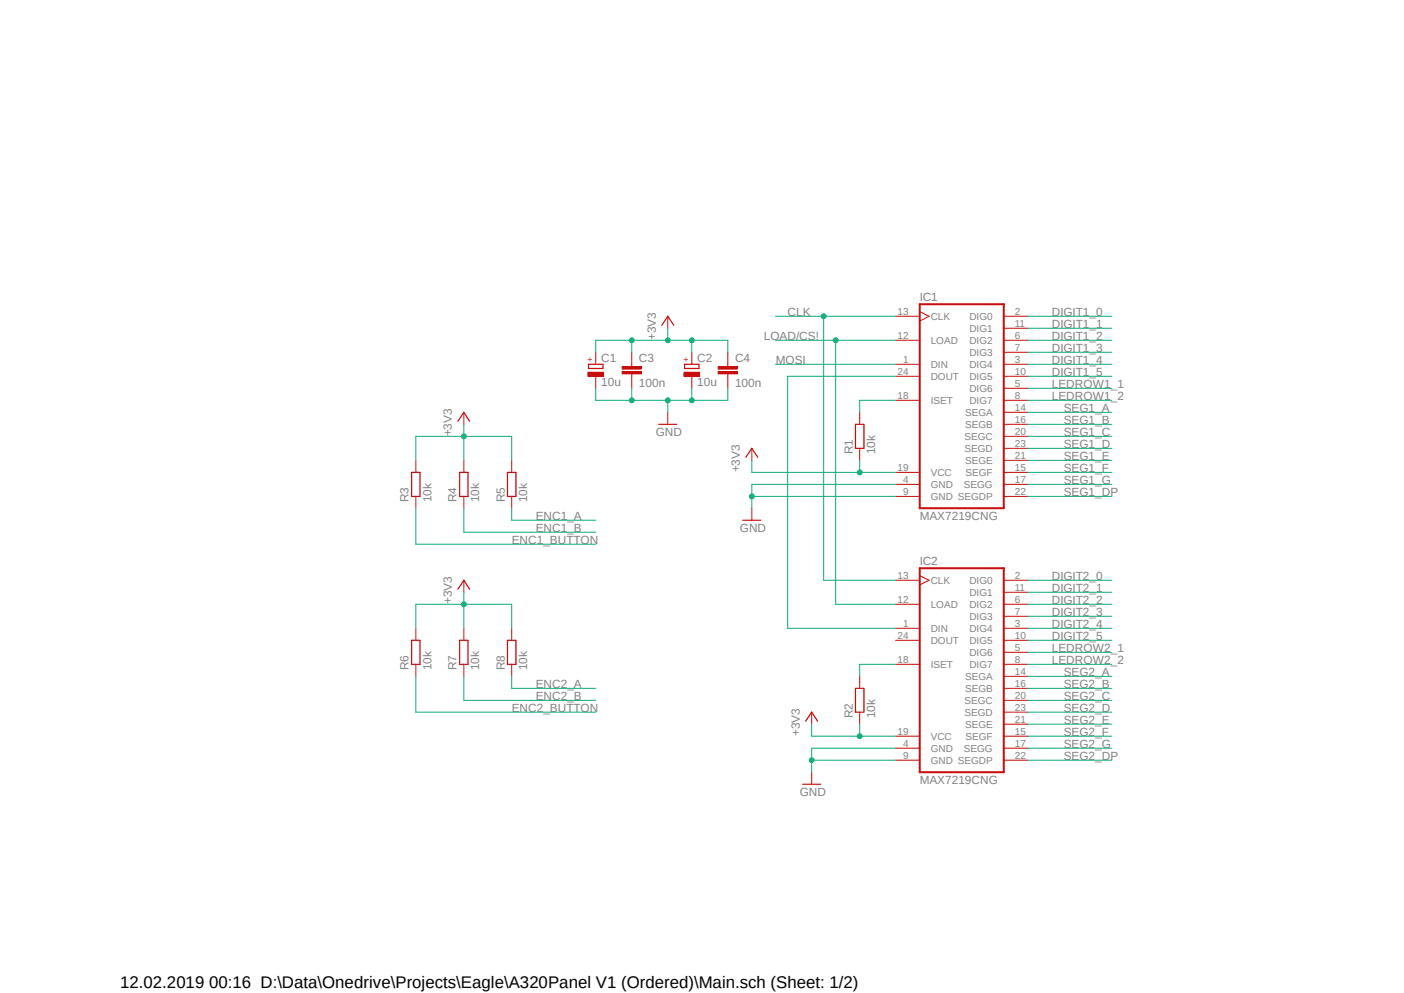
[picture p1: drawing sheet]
<svg xmlns="http://www.w3.org/2000/svg" width="297mm" height="210mm" viewBox="0 0 297 210" stroke-linecap="round" stroke-linejoin="round" font-family="sans-serif">
<path d="M83.9 61.2l154.6 107.9M238.5 61.2l-154.6 107.9" fill="none" stroke="#fff" stroke-width=".21"/>
<path d="M194.6 64.3h17.7v43.2h-17.7zM194.6 120.2h17.7v43.1h-17.7z" fill="none" stroke="#c90d0c" stroke-width=".42"/>
<g fill="none" stroke="#c90d0c" stroke-width=".21">
<path d="M189.5 72h5.1M189.5 77h5.1M189.5 79.6h5.1M189.5 66.9h5.1M194.6 65.9l2 1-2 1M212.3 72h5.1M212.3 74.5h5.1M212.3 77h5.1M212.3 79.6h5.1M212.3 69.4h5.1M212.3 66.9h5.1M159 94.8v2.6"/>
<path d="M181.9 87.2v2.5M181.9 94.8v2.6M189.5 84.7h5.1M189.5 99.9h5.1M212.3 82.1h5.1M212.3 84.7h5.1M212.3 87.2h5.1M212.3 89.7h5.1M212.3 92.3h5.1M212.3 94.8h5.1M212.3 97.4h5.1M212.3 99.9h5.1"/>
<path d="M159 107.5v2.5M189.5 102.4h5.1M189.5 105h5.1M212.3 102.4h5.1M212.3 105h5.1M189.5 127.8h5.1M189.5 132.9h5.1M189.5 135.4h5.1M189.5 122.7h5.1M194.6 121.8l2 .9-2 1M212.3 127.8h5.1M212.3 130.3h5.1"/>
<path d="M212.3 132.9h5.1M212.3 135.4h5.1M212.3 138h5.1M212.3 125.3h5.1M212.3 122.7h5.1M171.7 150.6v2.6M181.9 143v2.6M181.9 150.6v2.6M189.5 140.5h5.1M189.5 155.7h5.1M189.5 158.2h5.1M212.3 140.5h5.1"/>
<path d="M212.3 143h5.1M212.3 145.6h5.1M212.3 148.1h5.1M212.3 150.6h5.1M212.3 153.2h5.1M212.3 155.7h5.1M212.3 158.2h5.1M171.7 163.3v2.6M189.5 160.8h5.1M212.3 160.8h5.1"/>
</g>
<path d="M124.5 77h3.1v.9h-3.1zM157.8 96.7l1.2-1.9 1.3 1.9M181 89.7h1.8v5.1h-1.8zM157.1 110h3.9M170.4 152.5l1.3-1.9 1.3 1.9M181 145.6h1.8v5h-1.8zM169.8 165.9h3.8" fill="none" stroke="#c90d0c" stroke-width=".25"/>
<path d="M124.4 78.7h3.3v.9h-3.3z" fill-rule="evenodd" fill="#c90d0c"/>
<path d="M124.4 78.7h3.3v.9h-3.3zM126 74.5v2.5M126 79.6v2.5" fill="none" stroke="#c90d0c" stroke-width=".21"/>
<path d="M144.8 77h3.1v.9h-3.1z" fill="none" stroke="#c90d0c" stroke-width=".25"/>
<path d="M144.7 78.7h3.3v.9h-3.3z" fill-rule="evenodd" fill="#c90d0c"/>
<path d="M133.6 77v.6M133.6 79.1v.5M144.7 78.7h3.3v.9h-3.3zM146.3 74.5v2.5M146.3 79.6v2.5" fill="none" stroke="#c90d0c" stroke-width=".21"/>
<path d="M131.6 78.6h4.1v.5h-4.1z" fill-rule="evenodd" fill="#c90d0c"/>
<path d="M131.6 78.6h4.1v.5h-4.1z" fill="none" stroke="#c90d0c" stroke-width=".21"/>
<path d="M131.6 77.6h4.1v.5h-4.1z" fill-rule="evenodd" fill="#c90d0c"/>
<path d="M131.6 77.6h4.1v.5h-4.1zM133.6 74.5v2.5M133.6 79.6v2.5M154 77v.6M154 79.1v.5" fill="none" stroke="#c90d0c" stroke-width=".21"/>
<path d="M151.9 78.6h4.1v.5h-4.1z" fill-rule="evenodd" fill="#c90d0c"/>
<path d="M151.9 78.6h4.1v.5h-4.1z" fill="none" stroke="#c90d0c" stroke-width=".21"/>
<path d="M151.9 77.6h4.1v.5h-4.1z" fill-rule="evenodd" fill="#c90d0c"/>
<g fill="none" stroke="#c90d0c" stroke-width=".21">
<path d="M141.3 66.9v2.5M151.9 77.6h4.1v.5h-4.1zM154 74.5v2.5M154 79.6v2.5M88 97.4v2.5M98.1 87.2v2.5M98.1 97.4v2.5M108.2 97.4v2.5M141.3 87.2v2.5M88 105v2.5M98.1 105v2.5M108.2 105v2.5"/>
<path d="M88 132.9v2.5M98.1 122.7v2.6M98.1 132.9v2.5M108.2 132.9v2.5M88 140.5v2.5M98.1 140.5v2.5M108.2 140.5v2.5"/>
</g>
<path d="M140 68.8l1.3-1.9 1.2 1.9M87.1 99.9h1.8v5.1h-1.8zM96.9 89.1l1.2-1.9 1.3 1.9M97.2 99.9h1.8v5.1h-1.8zM107.4 99.9h1.7v5.1h-1.7zM139.4 89.7h3.8M87.1 135.4h1.8v5.1h-1.8zM96.9 124.6l1.2-1.9 1.3 1.9M97.2 135.4h1.8v5.1h-1.8zM107.4 135.4h1.7v5.1h-1.7z" fill="none" stroke="#c90d0c" stroke-width=".25"/>
<path d="M159 97.4v2.5h30.5M181.9 97.4v2.5" fill="none" stroke="#0dab76" stroke-width=".21"/>
<circle cx="181.9" cy="99.9" r=".51" fill="#0dab76"/>
<g fill="none" stroke="#0dab76" stroke-width=".21">
<path d="M171.7 153.2v2.5h17.8M181.9 153.2v2.5"/>
<circle cx="181.9" cy="99.9" r=".51"/>
</g>
<circle cx="181.9" cy="155.7" r=".51" fill="#0dab76"/>
<g fill="none" stroke="#0dab76" stroke-width=".21">
<path d="M126 74.5v-2.5h28v2.5M133.6 72v2.5M141.3 69.4v2.6M146.3 72v2.5"/>
<circle cx="181.9" cy="155.7" r=".51"/>
</g>
<circle cx="133.6" cy="72" r=".51" fill="#0dab76"/>
<circle cx="133.6" cy="72" r=".51" fill="none" stroke="#0dab76" stroke-width=".21"/>
<circle cx="141.3" cy="72" r=".51" fill="#0dab76"/>
<circle cx="141.3" cy="72" r=".51" fill="none" stroke="#0dab76" stroke-width=".21"/>
<circle cx="146.3" cy="72" r=".51" fill="#0dab76"/>
<g fill="none" stroke="#0dab76" stroke-width=".21">
<path d="M88 97.4v-5.1h20.2v5.1M98.1 89.7v7.7"/>
<circle cx="146.3" cy="72" r=".51"/>
</g>
<circle cx="98.1" cy="92.3" r=".51" fill="#0dab76"/>
<g fill="none" stroke="#0dab76" stroke-width=".21">
<path d="M88 132.9v-5.1h20.2v5.1M98.1 125.3v7.6"/>
<circle cx="98.1" cy="92.3" r=".51"/>
</g>
<circle cx="98.1" cy="127.8" r=".51" fill="#0dab76"/>
<g fill="none" stroke="#0dab76" stroke-width=".21">
<path d="M159 105h30.5M189.5 102.4h-30.5v5.1"/>
<circle cx="98.1" cy="127.8" r=".51"/>
</g>
<circle cx="159" cy="105" r=".51" fill="#0dab76"/>
<g fill="none" stroke="#0dab76" stroke-width=".21">
<path d="M189.5 158.2h-17.8v5.1M171.7 160.8h17.8"/>
<circle cx="159" cy="105" r=".51"/>
</g>
<circle cx="171.7" cy="160.8" r=".51" fill="#0dab76"/>
<g fill="none" stroke="#0dab76" stroke-width=".21">
<path d="M146.3 82.1v2.6h7.7v-2.6"/>
<circle cx="171.7" cy="160.8" r=".51"/>
</g>
<circle cx="146.3" cy="84.7" r=".51" fill="#0dab76"/>
<g fill="none" stroke="#0dab76" stroke-width=".21">
<path d="M146.3 84.7h-5v2.5"/>
<circle cx="146.3" cy="84.7" r=".51"/>
</g>
<circle cx="141.3" cy="84.7" r=".51" fill="#0dab76"/>
<g fill="none" stroke="#0dab76" stroke-width=".21">
<path d="M133.6 82.1v2.6h7.7"/>
<circle cx="141.3" cy="84.7" r=".51"/>
</g>
<circle cx="133.6" cy="84.7" r=".51" fill="#0dab76"/>
<g fill="none" stroke="#0dab76" stroke-width=".21">
<path d="M189.5 66.9h-15.3v55.8h15.3M217.4 66.9h17.8M217.4 69.4h17.8M217.4 72h17.8M217.4 74.5h17.8M217.4 77h17.8M217.4 79.6h17.8M126 82.1v2.6h7.6M189.5 84.7h-7.6v2.5M217.4 84.7h17.8M217.4 82.1h17.8M217.4 87.2h17.8"/>
<path d="M217.4 89.7h17.8M217.4 92.3h17.8M217.4 94.8h17.8M217.4 97.4h17.8M217.4 99.9h17.8M217.4 102.4h17.8M217.4 105h17.8M217.4 122.7h17.8M217.4 125.3h17.8M217.4 127.8h17.8M217.4 130.3h17.8M217.4 132.9h17.8"/>
<path d="M217.4 135.4h17.8M189.5 140.5h-7.6v2.5M217.4 143h17.8M217.4 145.6h17.8M217.4 148.1h17.8M217.4 150.6h17.8M217.4 153.2h17.8M217.4 155.7h17.8M217.4 158.2h17.8M217.4 160.8h17.8"/>
<circle cx="133.6" cy="84.7" r=".51"/>
</g>
<circle cx="174.2" cy="66.9" r=".51" fill="#0dab76"/>
<g fill="none" stroke="#0dab76" stroke-width=".21">
<path d="M164.1 66.9h10.1M164.1 77h25.4M189.5 79.6h-22.9v53.3h22.9M189.5 72h-12.7v55.8h12.7"/>
<circle cx="174.2" cy="66.9" r=".51"/>
</g>
<circle cx="176.8" cy="72" r=".51" fill="#0dab76"/>
<g fill="none" stroke="#0dab76" stroke-width=".21">
<path d="M164.1 72h12.7M88 107.5v7.6h38M98.1 107.5v5.1h27.9M108.2 107.5v2.5h17.8M217.4 138h17.8M88 143v7.6h38M98.1 143v5.1h27.9M108.2 143v2.6h17.8M217.4 140.5h17.8"/>
<circle cx="176.8" cy="72" r=".51"/>
</g>
<text font-size="3.6" x="25.4" y="208.9">12.02.2019 00:16 D:\Data\Onedrive\Projects\Eagle\A320Panel V1 (Ordered)\Main.sch (Sheet: 1/2)</text>
<g font-size="2.5" fill="#808080">
<text x="194.6" y="63.8">IC1</text>
<text x="138.7" y="72" transform="rotate(-90 138.7 72)">+3V3</text>
<text x="161.6" y="72">LOAD/CS!</text>
<text x="166.6" y="66.9">CLK</text>
<text x="222.5" y="66.9">DIGIT1_0</text>
<text x="222.5" y="69.4">DIGIT1_1</text>
<text x="222.5" y="72">DIGIT1_2</text>
<text x="127.2" y="76.6">C1</text>
<text x="135.2" y="76.7">C3</text>
<text x="147.5" y="76.6">C2</text>
<text x="155.5" y="76.7">C4</text>
<text x="164.1" y="77">MOSI</text>
<text x="222.5" y="74.5">DIGIT1_3</text>
<text x="222.5" y="77">DIGIT1_4</text>
<text x="127.2" y="81.7">10u</text>
<text x="135.2" y="81.7">100n</text>
<text x="147.5" y="81.7">10u</text>
<text x="155.5" y="81.7">100n</text>
<text x="222.5" y="79.6">DIGIT1_5</text>
<text x="222.5" y="82.1">LEDROW1_1</text>
<text x="222.5" y="84.7">LEDROW1_2</text>
<text x="225" y="87.2">SEG1_A</text>
<text x="225" y="89.7">SEG1_B</text>
<text x="95.6" y="92.3" transform="rotate(-90 95.6 92.3)">+3V3</text>
<text x="138.7" y="92.3">GND</text>
<text x="225" y="92.3">SEG1_C</text>
<text x="225" y="94.8">SEG1_D</text>
<text x="156.5" y="99.9" transform="rotate(-90 156.5 99.9)">+3V3</text>
<text x="180.4" y="96.1" transform="rotate(-90 180.4 96.1)">R1</text>
<text x="185.2" y="96.1" transform="rotate(-90 185.2 96.1)">10k</text>
<text x="225" y="97.4">SEG1_E</text>
<text x="225" y="99.9">SEG1_F</text>
<text x="86.4" y="106.3" transform="rotate(-90 86.4 106.3)">R3</text>
<text x="91.3" y="106.3" transform="rotate(-90 91.3 106.3)">10k</text>
<text x="96.6" y="106.3" transform="rotate(-90 96.6 106.3)">R4</text>
<text x="101.4" y="106.3" transform="rotate(-90 101.4 106.3)">10k</text>
<text x="106.8" y="106.3" transform="rotate(-90 106.8 106.3)">R5</text>
<text x="111.6" y="106.3" transform="rotate(-90 111.6 106.3)">10k</text>
<text x="225" y="102.4">SEG1_G</text>
<text x="225" y="105">SEG1_DP</text>
<text x="113.3" y="110">ENC1_A</text>
<text x="113.3" y="112.6">ENC1_B</text>
<text x="156.5" y="112.6">GND</text>
<text x="194.6" y="110">MAX7219CNG</text>
<text x="108.2" y="115.1">ENC1_BUTTON</text>
<text x="194.6" y="119.6">IC2</text>
<text x="222.5" y="122.7">DIGIT2_0</text>
<text x="222.5" y="125.3">DIGIT2_1</text>
<text x="95.6" y="127.8" transform="rotate(-90 95.6 127.8)">+3V3</text>
<text x="222.5" y="127.8">DIGIT2_2</text>
<text x="222.5" y="130.3">DIGIT2_3</text>
<text x="222.5" y="132.9">DIGIT2_4</text>
<text x="222.5" y="135.4">DIGIT2_5</text>
<text x="222.5" y="138">LEDROW2_1</text>
<text x="86.4" y="141.8" transform="rotate(-90 86.4 141.8)">R6</text>
<text x="91.3" y="141.8" transform="rotate(-90 91.3 141.8)">10k</text>
<text x="96.6" y="141.8" transform="rotate(-90 96.6 141.8)">R7</text>
<text x="101.4" y="141.8" transform="rotate(-90 101.4 141.8)">10k</text>
<text x="106.8" y="141.8" transform="rotate(-90 106.8 141.8)">R8</text>
<text x="111.6" y="141.8" transform="rotate(-90 111.6 141.8)">10k</text>
<text x="222.5" y="140.5">LEDROW2_2</text>
<text x="225" y="143">SEG2_A</text>
<text x="113.3" y="145.6">ENC2_A</text>
<text x="113.3" y="148.1">ENC2_B</text>
<text x="225" y="145.6">SEG2_B</text>
<text x="225" y="148.1">SEG2_C</text>
<text x="108.2" y="150.7">ENC2_BUTTON</text>
<text x="169.2" y="155.7" transform="rotate(-90 169.2 155.7)">+3V3</text>
<text x="180.4" y="151.9" transform="rotate(-90 180.4 151.9)">R2</text>
<text x="185.2" y="151.9" transform="rotate(-90 185.2 151.9)">10k</text>
<text x="225" y="150.7">SEG2_D</text>
<text x="225" y="153.2">SEG2_E</text>
<text x="225" y="155.7">SEG2_F</text>
<text x="225" y="158.2">SEG2_G</text>
<text x="225" y="160.8">SEG2_DP</text>
<text x="194.6" y="165.9">MAX7219CNG</text>
<text x="169.2" y="168.4">GND</text>
</g>
<g font-size="2.1" fill="#808080">
<text x="189.9" y="71.6">12</text>
<text x="189.9" y="66.5">13</text>
<text x="196.9" y="67.6">CLK</text>
<text x="205.1" y="70.2">DIG1</text>
<text x="205.1" y="67.6">DIG0</text>
<text x="214.7" y="71.6">6</text>
<text x="214.7" y="69.1">11</text>
<text x="214.7" y="66.5">2</text>
<text x="191.1" y="76.7">1</text>
<text x="196.9" y="77.8">DIN</text>
<text x="196.9" y="72.7">LOAD</text>
<text x="205.1" y="72.7">DIG2</text>
<text x="205.1" y="75.3">DIG3</text>
<text x="205.1" y="77.8">DIG4</text>
<text x="214.7" y="74.2">7</text>
<text x="214.7" y="76.7">3</text>
<text x="189.9" y="79.2">24</text>
<text x="196.9" y="80.3">DOUT</text>
<text x="205.1" y="80.3">DIG5</text>
<text x="205.1" y="82.9">DIG6</text>
<text x="214.7" y="79.2">10</text>
<text x="214.7" y="81.8">5</text>
<text x="189.9" y="84.3">18</text>
<text x="196.9" y="85.4">ISET</text>
<text x="204.2" y="88">SEGA</text>
<text x="205.1" y="85.4">DIG7</text>
<text x="214.7" y="84.3">8</text>
<text x="214.7" y="86.9">14</text>
<text x="214.7" y="89.4">16</text>
<text x="204" y="93">SEGC</text>
<text x="204" y="95.6">SEGD</text>
<text x="204.2" y="90.5">SEGB</text>
<text x="214.7" y="91.9">20</text>
<text x="214.7" y="94.4">23</text>
<text x="189.9" y="99.5">19</text>
<text x="196.9" y="100.7">VCC</text>
<text x="204.2" y="98.1">SEGE</text>
<text x="204.3" y="100.7">SEGF</text>
<text x="214.7" y="97">21</text>
<text x="214.7" y="99.5">15</text>
<text x="191.1" y="104.6">9</text>
<text x="191.1" y="102.1">4</text>
<text x="196.9" y="105.7">GND SEGDP</text>
<text x="196.9" y="103.2">GND</text>
<text x="203.9" y="103.2">SEGG</text>
<text x="214.7" y="102.1">17</text>
<text x="214.7" y="104.6">22</text>
<text x="189.9" y="122.4">13</text>
<text x="196.9" y="123.5">CLK</text>
<text x="205.1" y="123.5">DIG0</text>
<text x="214.7" y="124.9">11</text>
<text x="214.7" y="122.4">2</text>
<text x="189.9" y="127.5">12</text>
<text x="196.9" y="128.6">LOAD</text>
<text x="205.1" y="128.6">DIG2</text>
<text x="205.1" y="131.1">DIG3</text>
<text x="205.1" y="126">DIG1</text>
<text x="214.7" y="127.5">6</text>
<text x="214.7" y="130">7</text>
<text x="189.9" y="135">24</text>
<text x="191.1" y="132.5">1</text>
<text x="196.9" y="133.6">DIN</text>
<text x="196.9" y="136.2">DOUT</text>
<text x="205.1" y="133.6">DIG4</text>
<text x="205.1" y="136.2">DIG5</text>
<text x="214.7" y="132.5">3</text>
<text x="214.7" y="135">10</text>
<text x="214.7" y="137.6">5</text>
<text x="189.9" y="140.1">18</text>
<text x="196.9" y="141.3">ISET</text>
<text x="204.2" y="143.8">SEGA</text>
<text x="205.1" y="138.7">DIG6</text>
<text x="205.1" y="141.3">DIG7</text>
<text x="214.7" y="140.1">8</text>
<text x="214.7" y="142.7">14</text>
<text x="204" y="148.9">SEGC</text>
<text x="204.2" y="146.3">SEGB</text>
<text x="214.7" y="145.2">16</text>
<text x="214.7" y="147.7">20</text>
<text x="189.9" y="155.4">19</text>
<text x="204" y="151.4">SEGD</text>
<text x="204.2" y="153.9">SEGE</text>
<text x="214.7" y="150.3">23</text>
<text x="214.7" y="152.8">21</text>
<text x="214.7" y="155.4">15</text>
<text x="191.1" y="160.4">9</text>
<text x="191.1" y="157.9">4</text>
<text x="196.9" y="161.5">GND SEGDP</text>
<text x="196.9" y="159">GND</text>
<text x="196.9" y="156.5">VCC</text>
<text x="203.9" y="159">SEGG</text>
<text x="204.3" y="156.5">SEGF</text>
<text x="214.7" y="157.9">17</text>
<text x="214.7" y="160.4">22</text>
</g>
<g font-size="1.8" fill="#c90d0c">
<text x="125.4" y="76.7" transform="rotate(-90 125.4 76.7)">+</text>
<text x="145.8" y="76.7" transform="rotate(-90 145.8 76.7)">+</text>
</g>
</svg>
